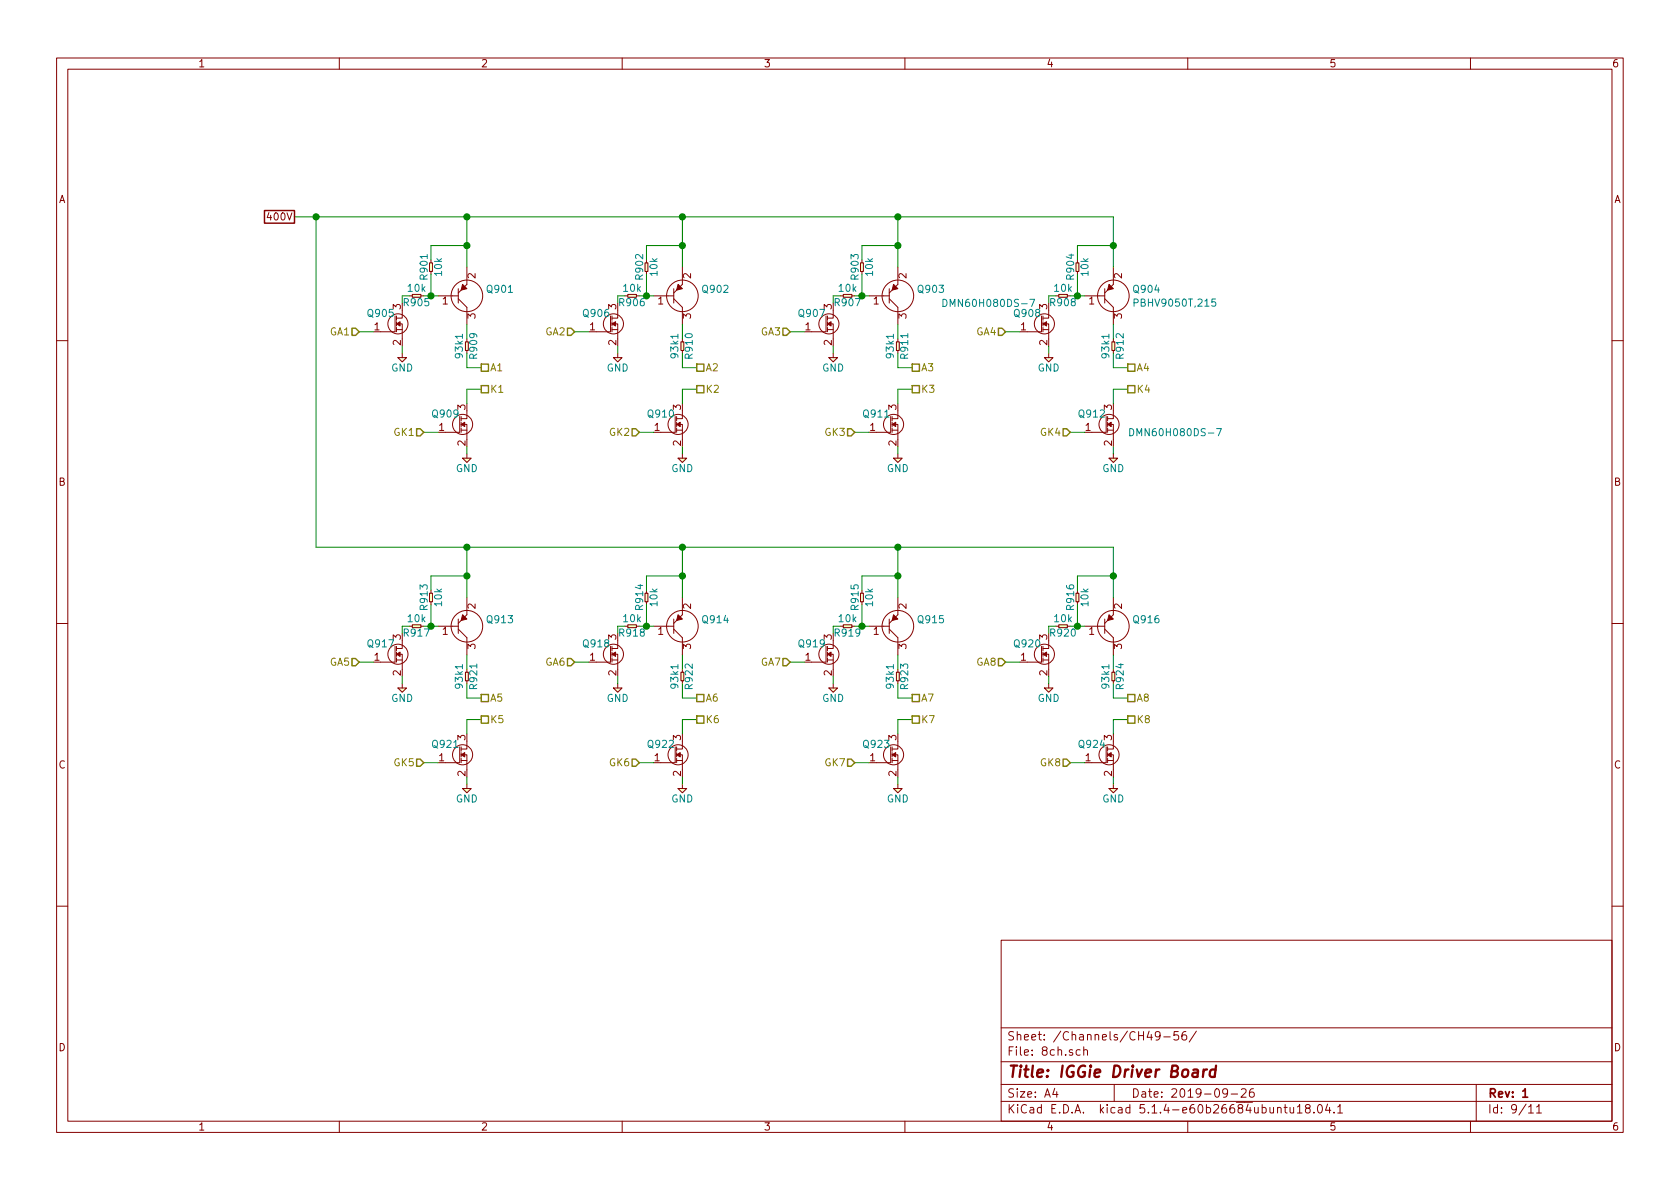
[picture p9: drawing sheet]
<svg xmlns="http://www.w3.org/2000/svg" width="297mm" height="210mm" viewBox="0 0 297 210" stroke-linecap="round" stroke-linejoin="round" font-family="sans-serif">
<g fill="none" stroke="#840000" stroke-width=".18">
<path d="M10 10.3h277v189.9h-277zM12 12.2h273v186.1h-273zM60 10.3v1.9M110 10.3v1.9M160 10.3v1.9M210 10.3v1.9M260 10.3v1.9M69.8 55.9v2.8h-2.5M70.1 57.3h1v2.6M70.1 58.3h1M70.1 55.9v.7M70.1 56.9v.8"/>
<path d="M70.1 57.9v.8M71.1 54.9v1.4h-1M72.9 52.1h1.5v.5h-1.5zM75.9 46.5h.6v1.5h-.6zM77.5 52.3h3.5M81 52.8l1.5 1.6v3M81 51v2.6M82.5 47.2v3.1l-1.5 1.5M107.9 55.9v2.8h-2.5M108.2 57.3h1v2.6M108.2 58.3h1M108.2 55.9v.7"/>
<path d="M108.2 56.9v.8M108.2 57.9v.8M109.2 54.9v1.4h-1M111 52.1h1.5v.5h-1.5zM114 46.5h.6v1.5h-.6zM115.6 52.3h3.5M119.1 52.8l1.5 1.6v3M119.1 51v2.6M120.6 47.2v3.1l-1.5 1.5M146 55.9v2.8h-2.5M146.3 57.3h1v2.6M146.3 58.3h1"/>
<path d="M146.3 55.9v.7M146.3 56.9v.8M146.3 57.9v.8M147.3 54.9v1.4h-1M149.1 52.1h1.5v.5h-1.5zM152.1 46.5h.6v1.5h-.6zM153.7 52.3h3.5M157.2 51v2.6M157.2 52.8l1.5 1.6v3M158.7 47.2v3.1l-1.5 1.5M184.1 55.9v2.8h-2.5M184.4 57.3h1v2.6"/>
<path d="M184.4 58.3h1M184.4 55.9v.7M184.4 56.9v.8M184.4 57.9v.8M185.4 54.9v1.4h-1M187.2 52.1h1.5v.5h-1.5zM190.2 46.5h.6v1.5h-.6zM191.8 52.3h3.5M195.3 51v2.6M195.3 52.8l1.5 1.6v3M196.8 47.2v3.1l-1.5 1.5M10 60.2h2"/>
<path d="M70.4 63.2h1.5l-.8 .8zM71.1 62.5v.7M81.3 73.7v2.7h-2.6M81.5 75.1h1v2.6M81.5 76.1h1M81.5 73.7v.7M81.5 74.7v.7M81.5 75.7v.7M82.3 60.4h.5v1.6h-.5zM82.5 72.6v1.4h-1M108.5 63.2h1.5l-.8 .8zM109.2 62.5v.7"/>
<path d="M119.4 73.7v2.7h-2.6M119.6 75.1h1v2.6M119.6 76.1h1M119.6 73.7v.7M119.6 74.7v.7M119.6 75.7v.7M120.4 60.4h.5v1.6h-.5zM120.6 72.6v1.4h-1M146.6 63.2h1.5l-.8 .8zM147.3 62.5v.7M157.5 73.7v2.7h-2.6M157.7 75.1h1v2.6"/>
<path d="M157.7 73.7v.7M157.7 74.7v.7M157.7 75.7v.7M157.7 76.1h1M158.5 60.4h.5v1.6h-.5zM158.7 72.6v1.4h-1M184.7 63.2h1.5l-.8 .8zM185.4 62.5v.7M195.6 73.7v2.7h-2.6M195.8 75.1h1v2.6M195.8 76.1h1M195.8 73.7v.7"/>
<path d="M195.8 74.7v.7M195.8 75.7v.7M196.6 60.4h.5v1.6h-.5zM196.8 72.6v1.4h-1M285 60.2h2M81.8 81h1.5l-.8 .8zM82.5 80.3v.7M119.9 81h1.5l-.8 .8zM120.6 80.3v.7M158 81h1.5l-.8 .8zM158.7 80.3v.7M196.1 81h1.5l-.8 .8z"/>
<path d="M196.8 80.3v.7M10 110.3h2M69.8 114.3v2.8h-2.5M70.1 115.7h1v2.7M70.1 116.7h1M70.1 114.3v.8M70.1 115.3v.8M70.1 116.3v.8M71.1 113.3v1.4h-1M72.9 110.5h1.5v.5h-1.5zM75.9 104.9h.6v1.5h-.6zM77.5 110.7h3.5"/>
<path d="M81 111.2l1.5 1.6v3M81 109.5v2.5M82.3 118.9h.5v1.5h-.5zM82.5 105.7v3l-1.5 1.5M107.9 114.3v2.8h-2.5M108.2 115.7h1v2.7M108.2 116.7h1M108.2 114.3v.8M108.2 115.3v.8M108.2 116.3v.8M109.2 113.3v1.4h-1M111 110.5h1.5v.5h-1.5z"/>
<path d="M114 104.9h.6v1.5h-.6zM115.6 110.7h3.5M119.1 111.2l1.5 1.6v3M119.1 109.5v2.5M120.4 118.9h.5v1.5h-.5zM120.6 105.7v3l-1.5 1.5M146 114.3v2.8h-2.5M146.3 115.7h1v2.7M146.3 114.3v.8M146.3 115.3v.8M146.3 116.3v.8M146.3 116.7h1"/>
<path d="M147.3 113.3v1.4h-1M149.1 110.5h1.5v.5h-1.5zM152.1 104.9h.6v1.5h-.6zM153.7 110.7h3.5M157.2 109.5v2.5M157.2 111.2l1.5 1.6v3M158.5 118.9h.5v1.5h-.5zM158.7 105.7v3l-1.5 1.5M184.1 114.3v2.8h-2.5M184.4 115.7h1v2.7M184.4 116.7h1M184.4 114.3v.8"/>
<path d="M184.4 115.3v.8M184.4 116.3v.8M185.4 113.3v1.4h-1M187.2 110.5h1.5v.5h-1.5zM190.2 104.9h.6v1.5h-.6zM191.8 110.7h3.5M195.3 109.5v2.5M195.3 111.2l1.5 1.6v3M196.6 118.9h.5v1.5h-.5zM196.8 105.7v3l-1.5 1.5M285 110.3h2M70.4 121.7h1.5l-.8 .7z"/>
<path d="M71.1 120.9v.8M81.3 132.1v2.8h-2.6M81.5 133.5h1v2.6M81.5 134.5h1M81.5 132.1v.7M81.5 133.1v.8M81.5 134.1v.8M81.8 139.4h1.5l-.8 .8zM82.5 131.1v1.4h-1M82.5 138.7v.7M108.5 121.7h1.5l-.8 .7zM109.2 120.9v.8"/>
<path d="M119.4 132.1v2.8h-2.6M119.6 133.5h1v2.6M119.6 134.5h1M119.6 132.1v.7M119.6 133.1v.8M119.6 134.1v.8M119.9 139.4h1.5l-.8 .8zM120.6 131.1v1.4h-1M120.6 138.7v.7M146.6 121.7h1.5l-.8 .7zM147.3 120.9v.8M157.5 132.1v2.8h-2.6"/>
<path d="M157.7 133.5h1v2.6M157.7 134.5h1M157.7 132.1v.7M157.7 133.1v.8M157.7 134.1v.8M158 139.4h1.5l-.8 .8zM158.7 131.1v1.4h-1M158.7 138.7v.7M184.7 121.7h1.5l-.8 .7zM185.4 120.9v.8M195.6 132.1v2.8h-2.6M195.8 133.5h1v2.6"/>
<path d="M195.8 134.5h1M195.8 132.1v.7M195.8 133.1v.8M195.8 134.1v.8M196.1 139.4h1.5l-.8 .8zM196.8 131.1v1.4h-1M196.8 138.7v.7M10 160.2h2M177 166.3h108v32h-108zM285 160.2h2M60 198.3v1.9M110 198.3v1.9"/>
<path d="M160 198.3v1.9M177 194.8h108M177 191.8h108M177 187.8h108M177 181.8h108M186.5 192.5l-.4 1h1M186.8 193v1M191 185.7l-.4-.1-.3 .3v.6l.3 .1 .4-.1M191.6 185.7h.1a.37 .37 0 0 1 .6 .1v.8M191.6 185.1v1.5M197 191.8v3M205.1 183.1v.1a.48 .48 0 0 1-.8 0v-.6a.48 .48 0 0 1 .8 0 1.27 1.27 0 0 1-.3 1.2l-.4 .1"/>
<path d="M205.8 183.4h1.1M208.3 182.4h-.7l-.1 .7 .2-.1 .6 .1 .1 .2-.1 .5-.2 .1-.6-.1M209.7 182.4a.59 .59 0 0 0-.7 .7v.7l.2 .1 .6-.1v-.5l-.1-.2-.5-.1-.2 .3M210 198.3v1.9M211.5 182.3l-1.2 2M217 193.2l-.1 .2a.48 .48 0 0 1-.6-.1v-.6a.48 .48 0 0 1 .6-.1l.1 .1a1.19 1.19 0 0 1-.2 1.2l-.5 .1M217.7 193.5h1.1M219.5 192.7l.2-.2h.3l.3 .2v.3v.2l-.9 .8h.9M221.6 192.5a.59 .59 0 0 0-.7 .7l.1 .7 .2 .1 .5-.1 .1-.5-.2-.2-.4-.1-.3 .3M225.9 196l.2-.2 .3 .1 .1 .9M227 195.8h.6M227.2 195.3v1.3l.4 .2"/>
<path d="M228.1 195.8l.1 .9 .3 .1 .2-.1M228.7 195.8v1M229.4 195.8l.4-.5v1.5M229.4 196.8h.8M231.1 196l-.3-.3 .1-.3a.48 .48 0 0 1 .7 .1l-.1 .4a.52 .52 0 0 0-.6 .2 .52 .52 0 0 0 0 .6l.5 .1 .2-.1v-.4l-.2-.3M232.3 196.7v.1M233.1 195.4l.2-.1a.8 .8 0 0 1 .5 .8 .8 .8 0 0 1-.5 .7 1 1 0 0 1-.2-1.4zM234.7 195.2l-.3 1.1h.9M235.1 195.8v1M235.9 196.7v.1M236.5 195.8l.4-.5v1.5M236.5 196.8h.9"/>
<path d="M260 198.3v1.9M261 191.8v6.5M270.3 195.8l.4-.5v1.5M270.3 196.8h.8M271.7 195.8l.4-.5v1.5M271.7 196.8h.8"/>
<circle cx="70.4" cy="57.3" r="1.78"/>
<circle cx="82.5" cy="52.3" r="2.79"/>
<circle cx="108.5" cy="57.3" r="1.78"/>
<circle cx="120.6" cy="52.3" r="2.79"/>
<circle cx="146.6" cy="57.3" r="1.78"/>
<circle cx="158.7" cy="52.3" r="2.79"/>
<circle cx="184.7" cy="57.3" r="1.78"/>
<circle cx="196.8" cy="52.3" r="2.79"/>
<circle cx="81.8" cy="75.1" r="1.78"/>
<circle cx="119.9" cy="75.1" r="1.78"/>
<circle cx="158" cy="75.1" r="1.78"/>
<circle cx="196.1" cy="75.1" r="1.78"/>
<circle cx="70.4" cy="115.7" r="1.78"/>
<circle cx="82.5" cy="110.7" r="2.79"/>
<circle cx="108.5" cy="115.7" r="1.78"/>
<circle cx="120.6" cy="110.7" r="2.79"/>
<circle cx="146.6" cy="115.7" r="1.78"/>
<circle cx="158.7" cy="110.7" r="2.79"/>
<circle cx="184.7" cy="115.7" r="1.78"/>
<circle cx="196.8" cy="110.7" r="2.79"/>
<circle cx="81.8" cy="133.5" r="1.78"/>
<circle cx="119.9" cy="133.5" r="1.78"/>
<circle cx="158" cy="133.5" r="1.78"/>
<circle cx="196.1" cy="133.5" r="1.78"/>
</g>
<path d="M269.2 193l.5-.5v1.5M269.2 194h.9" fill="none" stroke="#840000" stroke-width=".3"/>
<path d="M212.8 189.1l-.1 1.3M213.4 189.1a.55 .55 0 0 0-.6 .4M214.9 189.2a.67 .67 0 0 0-1 .3v.8l.3 .1 .6-.1M215 188.4l-.2 2" fill="none" stroke="#840000" stroke-width=".41"/>
<g fill="#840000" stroke="#840000" stroke-width=".18">
<path d="M196.1 108.7l.7 .8-1 .2z"/>
<path d="M158 50.3l.7 .7-1 .3z"/>
<path d="M157.7 133.5l.7-.4v.8z"/>
<path d="M119.6 75.1l.7-.4v.7z"/>
<path d="M146.3 57.3l.6-.4v.8z"/>
<path d="M184.4 115.7l.6-.4v.8z"/>
<path d="M195.8 75.1l.7-.4v.7z"/>
<path d="M196.1 50.3l.7 .7-1 .3z"/>
<path d="M158 108.7l.7 .8-1 .2z"/>
<path d="M157.7 75.1l.7-.4v.7z"/>
<path d="M146.3 115.7l.6-.4v.8z"/>
<path d="M119.6 133.5l.7-.4v.8z"/>
<path d="M184.4 57.3l.6-.4v.8z"/>
<path d="M81.5 75.1l.7-.4v.7z"/>
<path d="M81.8 108.7l.7 .8-1 .2z"/>
<path d="M70.1 115.7l.6-.4v.8z"/>
<path d="M108.2 115.7l.6-.4v.8z"/>
<path d="M81.5 133.5l.7-.4v.8z"/>
<path d="M81.8 50.3l.7 .7-1 .3z"/>
<path d="M70.1 57.3l.6-.4v.8z"/>
<path d="M119.9 108.7l.7 .8-1 .2z"/>
<path d="M108.2 57.3l.6-.4v.8z"/>
<path d="M119.9 50.3l.7 .7-1 .3z"/>
<path d="M195.8 133.5l.7-.4v.8z"/>
</g>
<g fill="#ffffc2" stroke="#ffffc2" stroke-width=".18">
<path d="M158.5 60.4h.5v1.6h-.5z"/>
<path d="M190.2 46.5h.6v1.5h-.6z"/>
<path d="M158 139.4h1.5l-.8 .8z"/>
<path d="M114 104.9h.6v1.5h-.6z"/>
<path d="M184.7 63.2h1.5l-.8 .8z"/>
<path d="M119.9 81h1.5l-.8 .8z"/>
<path d="M196.6 118.9h.5v1.5h-.5z"/>
<path d="M108.5 63.2h1.5l-.8 .8z"/>
<path d="M187.2 110.5h1.5v.5h-1.5z"/>
<path d="M196.1 81h1.5l-.8 .8z"/>
<path d="M190.2 104.9h.6v1.5h-.6z"/>
<path d="M114 46.5h.6v1.5h-.6z"/>
<path d="M119.9 139.4h1.5l-.8 .8z"/>
<path d="M158.5 118.9h.5v1.5h-.5z"/>
<path d="M158 81h1.5l-.8 .8z"/>
<path d="M149.1 110.5h1.5v.5h-1.5z"/>
<path d="M146.6 63.2h1.5l-.8 .8z"/>
<path d="M82.3 60.4h.5v1.6h-.5z"/>
<path d="M196.6 60.4h.5v1.6h-.5z"/>
<path d="M152.1 104.9h.6v1.5h-.6z"/>
<path d="M187.2 52.1h1.5v.5h-1.5z"/>
<path d="M152.1 46.5h.6v1.5h-.6z"/>
<path d="M108.5 121.7h1.5l-.8 .7z"/>
<path d="M146.6 121.7h1.5l-.8 .7z"/>
<path d="M149.1 52.1h1.5v.5h-1.5z"/>
<path d="M72.9 110.5h1.5v.5h-1.5z"/>
<path d="M196.1 139.4h1.5l-.8 .8z"/>
<path d="M81.8 81h1.5l-.8 .8z"/>
<path d="M81.8 139.4h1.5l-.8 .8z"/>
<path d="M70.4 63.2h1.5l-.8 .8z"/>
<path d="M82.3 118.9h.5v1.5h-.5z"/>
<path d="M70.4 121.7h1.5l-.8 .7z"/>
<path d="M75.9 46.5h.6v1.5h-.6z"/>
<path d="M75.9 104.9h.6v1.5h-.6z"/>
<path d="M72.9 52.1h1.5v.5h-1.5z"/>
<path d="M120.4 60.4h.5v1.6h-.5z"/>
<path d="M184.7 121.7h1.5l-.8 .7z"/>
<path d="M111 52.1h1.5v.5h-1.5z"/>
<path d="M120.4 118.9h.5v1.5h-.5z"/>
<path d="M111 110.5h1.5v.5h-1.5z"/>
</g>
<path d="M166.7 52.9a.64 .64 0 0 1 .7 .7 .64 .64 0 0 1-.7 .6zM182.1 52.9h.8l-.5 1.3M200.5 53.5h.6l.1-.2v-.3l-.2-.1h-.5v1.2M214.9 52.9h-.6l-.1 .6 .2-.1 .5 .1v.5l-.2 .1-.5-.1M199.7 75.8a.64 .64 0 0 1 .8 .6 .64 .64 0 0 1-.8 .7zM215.1 75.8h.9l-.6 1.3" fill="none" stroke="#008484" stroke-width=".18"/>
<g fill="none" stroke="#008400" stroke-width=".18">
<path d="M52.1 38.3h144.7v8.9M55.9 38.3v58.5h140.9v8.9M82.5 38.3v8.9M120.6 38.3v8.9M158.7 38.3v8.9M63.5 58.7h2.5M76.2 48.5v3.8h1.3M82.5 43.4h-6.3v2.6M82.5 57.4v2.5M101.6 58.7h2.5M114.3 48.5v3.8h1.3M120.6 57.4v2.5"/>
<path d="M120.6 43.4h-6.3v2.6M139.7 58.7h2.5M152.4 48.5v3.8h1.3M158.7 57.4v2.5M158.7 43.4h-6.3v2.6M177.8 58.7h2.5M190.5 48.5v3.8h1.3M196.8 43.4h-6.3v2.6M196.8 57.4v2.5M71.1 61.2v1.3M74.9 76.4h2.6M82.5 62.5v2.5h2.6"/>
<path d="M82.5 79v1.3M85.1 68.8h-2.6v2.6M109.2 61.2v1.3M113 76.4h2.6M120.6 62.5v2.5h2.6M120.6 79v1.3M123.2 68.8h-2.6v2.6M147.3 61.2v1.3M151.1 76.4h2.6M158.7 62.5v2.5h2.6M158.7 79v1.3M161.3 68.8h-2.6v2.6"/>
<path d="M185.4 61.2v1.3M189.2 76.4h2.6M196.8 62.5v2.5h2.6M196.8 79v1.3M199.4 68.8h-2.6v2.6M82.5 96.8v8.9M120.6 96.8v8.9M158.7 96.8v8.9M63.5 117.1h2.5M71.1 119.6v1.3M76.2 106.9v3.8h1.3M82.5 101.8h-6.3v2.6"/>
<path d="M82.5 115.8v2.6M101.6 117.1h2.5M109.2 119.6v1.3M114.3 106.9v3.8h1.3M120.6 101.8h-6.3v2.6M120.6 115.8v2.6M139.7 117.1h2.5M147.3 119.6v1.3M152.4 106.9v3.8h1.3M158.7 101.8h-6.3v2.6M158.7 115.8v2.6M177.8 117.1h2.5"/>
<path d="M185.4 119.6v1.3M190.5 106.9v3.8h1.3M196.8 101.8h-6.3v2.6M196.8 115.8v2.6M74.9 134.9h2.6M82.5 120.9v2.5h2.6M82.5 137.4v1.3M85.1 127.2h-2.6v2.6M113 134.9h2.6M120.6 120.9v2.5h2.6M120.6 137.4v1.3M123.2 127.2h-2.6v2.6"/>
<path d="M151.1 134.9h2.6M158.7 120.9v2.5h2.6M158.7 137.4v1.3M161.3 127.2h-2.6v2.6M189.2 134.9h2.6M196.8 120.9v2.5h2.6M196.8 137.4v1.3M199.4 127.2h-2.6v2.6"/>
</g>
<g fill="none" stroke="#848400" stroke-width=".25">
<path d="M62.2 58h.7l.6 .7-.6 .6h-.7zM100.3 58h.7l.6 .7-.6 .6h-.7zM138.4 58h.7l.6 .7-.6 .6h-.7zM176.5 58h.7l.6 .7-.6 .6h-.7zM73.7 75.8h.6l.6 .6-.6 .7h-.6zM85.1 64.4h1.3v1.3h-1.3zM85.1 68.2h1.3v1.3h-1.3zM111.8 75.8h.6l.6 .6-.6 .7h-.6zM123.2 64.4h1.3v1.3h-1.3zM123.2 68.2h1.3v1.3h-1.3zM149.9 75.8h.6l.6 .6-.6 .7h-.6zM161.3 64.4h1.3v1.3h-1.3z"/>
<path d="M161.3 68.2h1.3v1.3h-1.3zM188 75.8h.6l.6 .6-.6 .7h-.6zM199.4 64.4h1.3v1.3h-1.3zM199.4 68.2h1.3v1.3h-1.3zM62.2 116.5h.7l.6 .6-.6 .6h-.7zM100.3 116.5h.7l.6 .6-.6 .6h-.7zM138.4 116.5h.7l.6 .6-.6 .6h-.7zM176.5 116.5h.7l.6 .6-.6 .6h-.7zM73.7 134.2h.6l.6 .7-.6 .6h-.6zM85.1 126.6h1.3v1.3h-1.3zM85.1 122.8h1.3v1.3h-1.3zM111.8 134.2h.6l.6 .7-.6 .6h-.6z"/>
<path d="M123.2 126.6h1.3v1.3h-1.3zM123.2 122.8h1.3v1.3h-1.3zM149.9 134.2h.6l.6 .7-.6 .6h-.6zM161.3 122.8h1.3v1.3h-1.3zM161.3 126.6h1.3v1.3h-1.3zM188 134.2h.6l.6 .7-.6 .6h-.6zM199.4 122.8h1.3v1.3h-1.3zM199.4 126.6h1.3v1.3h-1.3z"/>
</g>
<path d="M46.8 37.2h5.3v2.3h-5.3z" fill="none" stroke="#840000" stroke-width=".25"/>
<g fill="#008400" stroke="#008400" stroke-width=".25">
<circle cx="120.7" cy="96.8" r=".51"/>
<circle cx="76.2" cy="52.3" r=".51"/>
<circle cx="55.9" cy="38.3" r=".51"/>
<circle cx="114.3" cy="52.3" r=".51"/>
<circle cx="82.6" cy="96.8" r=".51"/>
<circle cx="120.7" cy="38.3" r=".51"/>
<circle cx="158.8" cy="96.8" r=".51"/>
<circle cx="120.7" cy="43.4" r=".51"/>
<circle cx="82.6" cy="101.8" r=".51"/>
<circle cx="76.2" cy="110.7" r=".51"/>
<circle cx="158.8" cy="38.3" r=".51"/>
<circle cx="190.5" cy="110.7" r=".51"/>
<circle cx="158.8" cy="43.4" r=".51"/>
<circle cx="82.6" cy="38.3" r=".51"/>
<circle cx="196.9" cy="43.4" r=".51"/>
<circle cx="82.6" cy="43.4" r=".51"/>
<circle cx="114.3" cy="110.7" r=".51"/>
<circle cx="190.5" cy="52.3" r=".51"/>
<circle cx="120.7" cy="101.8" r=".51"/>
<circle cx="196.9" cy="101.8" r=".51"/>
<circle cx="158.8" cy="101.8" r=".51"/>
<circle cx="152.4" cy="110.7" r=".51"/>
<circle cx="152.4" cy="52.3" r=".51"/>
</g>
<text font-size="2.8" fill="#840000" x="178" y="190.5">Title: IGGie Driver Board</text>
<g font-size="2.1" fill="#840000">
<text x="178" y="184">Sheet: /Channels/CH49-56/</text>
<text x="178" y="186.7">File: 8ch.sch</text>
<text x="178" y="196.9">KiCad E.D.A. kicad 5.1.4-e60b26684ubuntu18.04.1</text>
<text x="178" y="194.1">Size: A4</text>
<text x="200" y="194.1">Date: 2019-09-26</text>
<text x="263" y="194.1">Rev: 1</text>
<text x="263" y="196.9">Id: 9/11</text>
</g>
<g font-size="1.8" fill="#840000">
<text x="35" y="11.9">1</text>
<text x="85" y="11.9">2</text>
<text x="135" y="11.9">3</text>
<text x="185" y="11.9">4</text>
<text x="235" y="11.9">5</text>
<text x="285" y="11.9">6</text>
<text x="10.4" y="35.9">A</text>
<text x="285.4" y="35.9">A</text>
<text x="47.7" y="39">400V</text>
<text x="78.3" y="53.8">1</text>
<text x="84.1" y="49.2" transform="rotate(-90 84.1 49.2)">2</text>
<text x="116.4" y="53.8">1</text>
<text x="122.2" y="49.2" transform="rotate(-90 122.2 49.2)">2</text>
<text x="154.5" y="53.8">1</text>
<text x="160.3" y="49.2" transform="rotate(-90 160.3 49.2)">2</text>
<text x="192.6" y="53.8">1</text>
<text x="198.4" y="49.2" transform="rotate(-90 198.4 49.2)">2</text>
<text x="66.2" y="58.4">1</text>
<text x="70.9" y="54.7" transform="rotate(-90 70.9 54.7)">3</text>
<text x="84.1" y="56.4" transform="rotate(-90 84.1 56.4)">3</text>
<text x="104.3" y="58.4">1</text>
<text x="109" y="54.7" transform="rotate(-90 109 54.7)">3</text>
<text x="122.2" y="56.4" transform="rotate(-90 122.2 56.4)">3</text>
<text x="142.4" y="58.4">1</text>
<text x="147.1" y="54.7" transform="rotate(-90 147.1 54.7)">3</text>
<text x="160.3" y="56.4" transform="rotate(-90 160.3 56.4)">3</text>
<text x="180.5" y="58.4">1</text>
<text x="185.2" y="54.7" transform="rotate(-90 185.2 54.7)">3</text>
<text x="198.4" y="56.4" transform="rotate(-90 198.4 56.4)">3</text>
<text x="70.9" y="61.1" transform="rotate(-90 70.9 61.1)">2</text>
<text x="109" y="61.1" transform="rotate(-90 109 61.1)">2</text>
<text x="147.1" y="61.1" transform="rotate(-90 147.1 61.1)">2</text>
<text x="185.2" y="61.1" transform="rotate(-90 185.2 61.1)">2</text>
<text x="77.6" y="76.2">1</text>
<text x="82.3" y="72.5" transform="rotate(-90 82.3 72.5)">3</text>
<text x="115.7" y="76.2">1</text>
<text x="120.4" y="72.5" transform="rotate(-90 120.4 72.5)">3</text>
<text x="153.8" y="76.2">1</text>
<text x="158.5" y="72.5" transform="rotate(-90 158.5 72.5)">3</text>
<text x="191.9" y="76.2">1</text>
<text x="196.6" y="72.5" transform="rotate(-90 196.6 72.5)">3</text>
<text x="82.3" y="78.8" transform="rotate(-90 82.3 78.8)">2</text>
<text x="120.4" y="78.8" transform="rotate(-90 120.4 78.8)">2</text>
<text x="158.5" y="78.8" transform="rotate(-90 158.5 78.8)">2</text>
<text x="196.6" y="78.8" transform="rotate(-90 196.6 78.8)">2</text>
<text x="10.4" y="85.9">B</text>
<text x="285.4" y="85.9">B</text>
<text x="84.1" y="107.7" transform="rotate(-90 84.1 107.7)">2</text>
<text x="122.2" y="107.7" transform="rotate(-90 122.2 107.7)">2</text>
<text x="160.3" y="107.7" transform="rotate(-90 160.3 107.7)">2</text>
<text x="198.4" y="107.7" transform="rotate(-90 198.4 107.7)">2</text>
<text x="70.9" y="113.1" transform="rotate(-90 70.9 113.1)">3</text>
<text x="78.3" y="112.3">1</text>
<text x="109" y="113.1" transform="rotate(-90 109 113.1)">3</text>
<text x="116.4" y="112.3">1</text>
<text x="147.1" y="113.1" transform="rotate(-90 147.1 113.1)">3</text>
<text x="154.5" y="112.3">1</text>
<text x="185.2" y="113.1" transform="rotate(-90 185.2 113.1)">3</text>
<text x="192.6" y="112.3">1</text>
<text x="66.2" y="116.8">1</text>
<text x="70.9" y="119.5" transform="rotate(-90 70.9 119.5)">2</text>
<text x="84.1" y="114.8" transform="rotate(-90 84.1 114.8)">3</text>
<text x="104.3" y="116.8">1</text>
<text x="109" y="119.5" transform="rotate(-90 109 119.5)">2</text>
<text x="122.2" y="114.8" transform="rotate(-90 122.2 114.8)">3</text>
<text x="142.4" y="116.8">1</text>
<text x="147.1" y="119.5" transform="rotate(-90 147.1 119.5)">2</text>
<text x="160.3" y="114.8" transform="rotate(-90 160.3 114.8)">3</text>
<text x="180.5" y="116.8">1</text>
<text x="185.2" y="119.5" transform="rotate(-90 185.2 119.5)">2</text>
<text x="198.4" y="114.8" transform="rotate(-90 198.4 114.8)">3</text>
<text x="82.3" y="130.9" transform="rotate(-90 82.3 130.9)">3</text>
<text x="120.4" y="130.9" transform="rotate(-90 120.4 130.9)">3</text>
<text x="158.5" y="130.9" transform="rotate(-90 158.5 130.9)">3</text>
<text x="196.6" y="130.9" transform="rotate(-90 196.6 130.9)">3</text>
<text x="10.4" y="135.9">C</text>
<text x="77.6" y="134.6">1</text>
<text x="82.3" y="137.3" transform="rotate(-90 82.3 137.3)">2</text>
<text x="115.7" y="134.6">1</text>
<text x="120.4" y="137.3" transform="rotate(-90 120.4 137.3)">2</text>
<text x="153.8" y="134.6">1</text>
<text x="158.5" y="137.3" transform="rotate(-90 158.5 137.3)">2</text>
<text x="191.9" y="134.6">1</text>
<text x="196.6" y="137.3" transform="rotate(-90 196.6 137.3)">2</text>
<text x="285.4" y="135.9">C</text>
<text x="10.4" y="185.9">D</text>
<text x="285.4" y="185.9">D</text>
<text x="35" y="199.9">1</text>
<text x="85" y="199.9">2</text>
<text x="135" y="199.9">3</text>
<text x="185" y="199.9">4</text>
<text x="235" y="199.9">5</text>
<text x="285" y="199.9">6</text>
</g>
<g font-size="1.8" fill="#008484">
<text x="72.2" y="51.6">10k</text>
<text x="75.6" y="49.3" transform="rotate(-90 75.6 49.3)">R901</text>
<text x="78.2" y="48.7" transform="rotate(-90 78.2 48.7)">10k</text>
<text x="86.2" y="51.8">Q901</text>
<text x="110.3" y="51.6">10k</text>
<text x="113.7" y="49.3" transform="rotate(-90 113.7 49.3)">R902</text>
<text x="116.3" y="48.7" transform="rotate(-90 116.3 48.7)">10k</text>
<text x="124.3" y="51.8">Q902</text>
<text x="148.4" y="51.6">10k</text>
<text x="151.8" y="49.3" transform="rotate(-90 151.8 49.3)">R903</text>
<text x="154.4" y="48.7" transform="rotate(-90 154.4 48.7)">10k</text>
<text x="162.4" y="51.8">Q903</text>
<text x="186.5" y="51.6">10k</text>
<text x="189.9" y="49.3" transform="rotate(-90 189.9 49.3)">R904</text>
<text x="192.5" y="48.7" transform="rotate(-90 192.5 48.7)">10k</text>
<text x="200.5" y="51.8">Q904</text>
<text x="65.2" y="56.1">Q905</text>
<text x="103.3" y="56.1">Q906</text>
<text x="141.4" y="56.1">Q907</text>
<text x="167.7" y="54.3">DMN60H080DS-7</text>
<text x="179.5" y="56.1">Q908</text>
<text x="201" y="54.2">PBHV9050T,215</text>
<text x="69.2" y="65.7">GND</text>
<text x="81.8" y="63.2" transform="rotate(-90 81.8 63.2)">93k1</text>
<text x="84.4" y="63.3" transform="rotate(-90 84.4 63.3)">R909</text>
<text x="107.3" y="65.7">GND</text>
<text x="119.9" y="63.2" transform="rotate(-90 119.9 63.2)">93k1</text>
<text x="122.5" y="63.3" transform="rotate(-90 122.5 63.3)">R910</text>
<text x="145.4" y="65.7">GND</text>
<text x="158" y="63.2" transform="rotate(-90 158 63.2)">93k1</text>
<text x="160.6" y="63.3" transform="rotate(-90 160.6 63.3)">R911</text>
<text x="183.5" y="65.7">GND</text>
<text x="196.1" y="63.2" transform="rotate(-90 196.1 63.2)">93k1</text>
<text x="198.7" y="63.3" transform="rotate(-90 198.7 63.3)">R912</text>
<text x="76.6" y="73.8">Q909</text>
<text x="114.7" y="73.8">Q910</text>
<text x="152.8" y="73.8">Q911</text>
<text x="190.9" y="73.8">Q912</text>
<text x="200.7" y="77.1">DMN60H080DS-7</text>
<text x="80.6" y="83.5">GND</text>
<text x="118.7" y="83.5">GND</text>
<text x="156.8" y="83.5">GND</text>
<text x="194.9" y="83.5">GND</text>
<text x="75.6" y="107.7" transform="rotate(-90 75.6 107.7)">R913</text>
<text x="78.2" y="107.1" transform="rotate(-90 78.2 107.1)">10k</text>
<text x="113.7" y="107.7" transform="rotate(-90 113.7 107.7)">R914</text>
<text x="116.3" y="107.1" transform="rotate(-90 116.3 107.1)">10k</text>
<text x="151.8" y="107.7" transform="rotate(-90 151.8 107.7)">R915</text>
<text x="154.4" y="107.1" transform="rotate(-90 154.4 107.1)">10k</text>
<text x="189.9" y="107.7" transform="rotate(-90 189.9 107.7)">R916</text>
<text x="192.5" y="107.1" transform="rotate(-90 192.5 107.1)">10k</text>
<text x="72.2" y="110">10k</text>
<text x="86.2" y="110.2">Q913</text>
<text x="110.3" y="110">10k</text>
<text x="124.3" y="110.2">Q914</text>
<text x="148.4" y="110">10k</text>
<text x="162.4" y="110.2">Q915</text>
<text x="186.5" y="110">10k</text>
<text x="200.5" y="110.2">Q916</text>
<text x="65.2" y="114.5">Q917</text>
<text x="103.3" y="114.5">Q918</text>
<text x="141.4" y="114.5">Q919</text>
<text x="179.5" y="114.5">Q920</text>
<text x="69.2" y="124.1">GND</text>
<text x="81.8" y="121.6" transform="rotate(-90 81.8 121.6)">93k1</text>
<text x="84.4" y="121.7" transform="rotate(-90 84.4 121.7)">R921</text>
<text x="107.3" y="124.1">GND</text>
<text x="119.9" y="121.6" transform="rotate(-90 119.9 121.6)">93k1</text>
<text x="122.5" y="121.7" transform="rotate(-90 122.5 121.7)">R922</text>
<text x="145.4" y="124.1">GND</text>
<text x="158" y="121.6" transform="rotate(-90 158 121.6)">93k1</text>
<text x="160.6" y="121.7" transform="rotate(-90 160.6 121.7)">R923</text>
<text x="183.5" y="124.1">GND</text>
<text x="196.1" y="121.6" transform="rotate(-90 196.1 121.6)">93k1</text>
<text x="198.7" y="121.7" transform="rotate(-90 198.7 121.7)">R924</text>
<text x="76.6" y="132.3">Q921</text>
<text x="114.7" y="132.3">Q922</text>
<text x="152.8" y="132.3">Q923</text>
<text x="190.9" y="132.3">Q924</text>
<text x="80.6" y="141.9">GND</text>
<text x="118.7" y="141.9">GND</text>
<text x="156.8" y="141.9">GND</text>
<text x="194.9" y="141.9">GND</text>
</g>
<g font-size="1.8" fill="#848400">
<text x="58.3" y="59.3">GA1</text>
<text x="96.4" y="59.3">GA2</text>
<text x="134.5" y="59.3">GA3</text>
<text x="172.6" y="59.3">GA4</text>
<text x="86.6" y="65.7">A1</text>
<text x="124.7" y="65.7">A2</text>
<text x="162.8" y="65.7">A3</text>
<text x="200.9" y="65.7">A4</text>
<text x="86.6" y="69.5">K1</text>
<text x="124.7" y="69.5">K2</text>
<text x="162.8" y="69.5">K3</text>
<text x="200.9" y="69.5">K4</text>
<text x="69.8" y="77.1">GK1</text>
<text x="107.9" y="77.1">GK2</text>
<text x="146" y="77.1">GK3</text>
<text x="184.1" y="77.1">GK4</text>
<text x="58.3" y="117.7">GA5</text>
<text x="96.4" y="117.7">GA6</text>
<text x="134.5" y="117.7">GA7</text>
<text x="172.6" y="117.7">GA8</text>
<text x="86.6" y="124.1">A5</text>
<text x="124.7" y="124.1">A6</text>
<text x="162.8" y="124.1">A7</text>
<text x="200.9" y="124.1">A8</text>
<text x="86.6" y="127.9">K5</text>
<text x="124.7" y="127.9">K6</text>
<text x="162.8" y="127.9">K7</text>
<text x="200.9" y="127.9">K8</text>
<text x="69.8" y="135.5">GK5</text>
<text x="107.9" y="135.5">GK6</text>
<text x="146" y="135.5">GK7</text>
<text x="184.1" y="135.5">GK8</text>
</g>
<g font-size="1.8" fill="#008400">
<text x="71.5" y="54.1">R905</text>
<text x="109.6" y="54.1">R906</text>
<text x="147.7" y="54.1">R907</text>
<text x="185.8" y="54.1">R908</text>
<text x="71.5" y="112.6">R917</text>
<text x="109.6" y="112.6">R918</text>
<text x="147.7" y="112.6">R919</text>
<text x="185.8" y="112.6">R920</text>
</g>
</svg>
